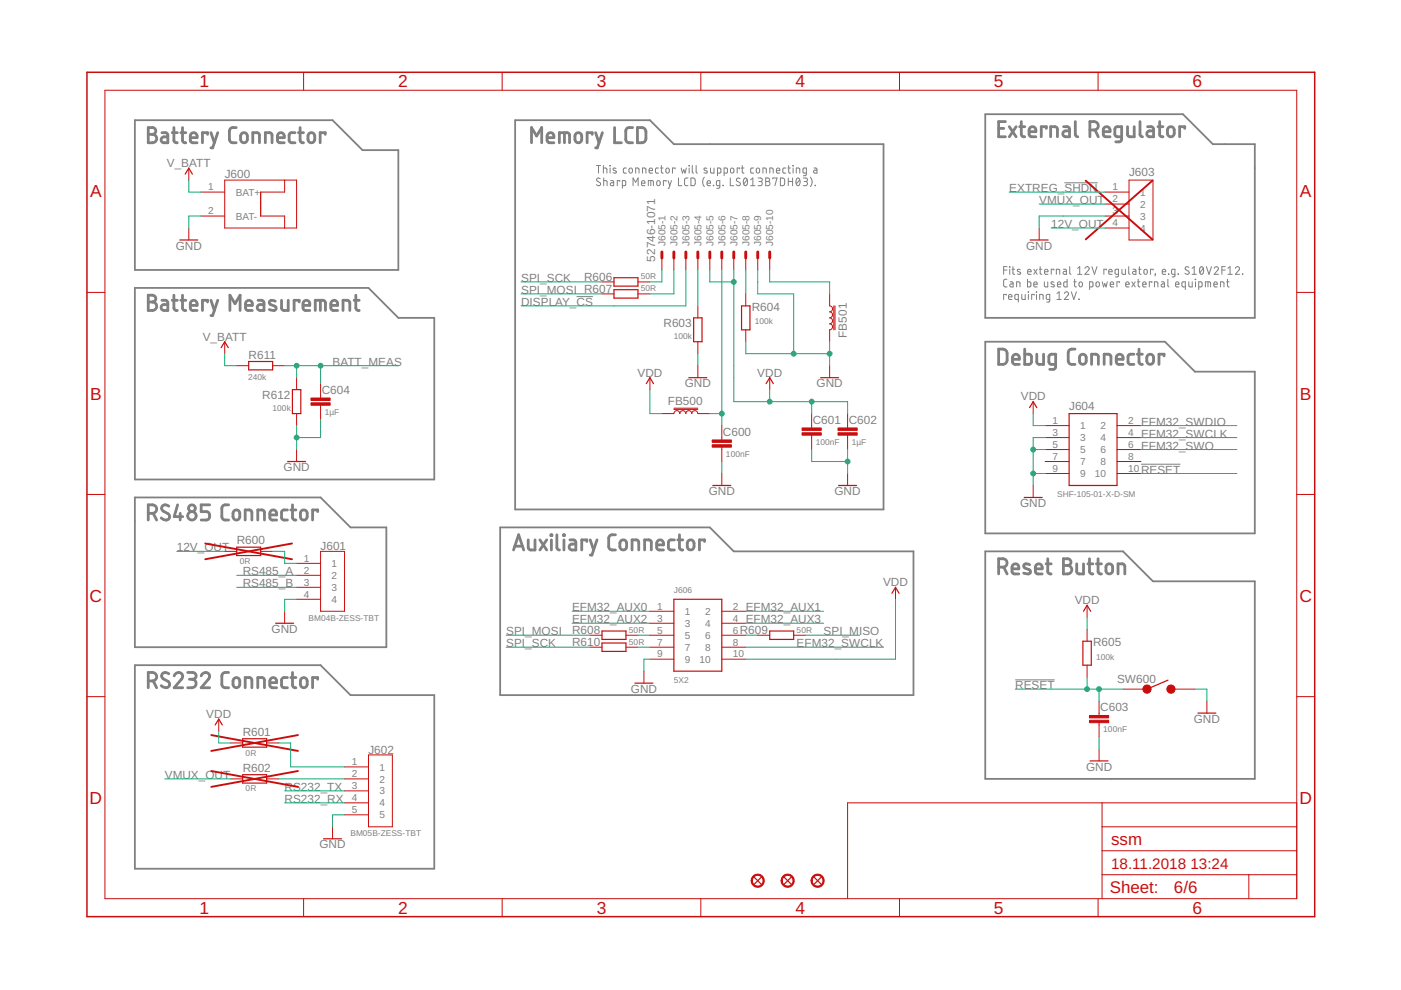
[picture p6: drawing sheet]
<svg xmlns="http://www.w3.org/2000/svg" width="297mm" height="210mm" viewBox="0 0 297 210" stroke-linecap="round" stroke-linejoin="round" font-family="sans-serif">
<path d="M28.6 25.5h41.9l6.4 6.3h7.6v25.4h-55.9zM109.2 25.5h28.6l5.1 5.1h44.4v77.4h-78.1zM208.9 24.2h41.9l6.4 6.4h8.8v36.8h-57.1zM28.6 61h49.5l6.4 6.4h7.6v34.3h-63.5zM208.9 72.5h38.1l6.3 6.3h12.7v34.3h-57.1zM28.6 105.5h39.4l6.3 6.3h7.6v25.4h-53.3zM106 111.8h44.5l5.1 5.1h38.1v30.5h-87.7zM208.9 116.9h29.2l6.4 6.4h21.5v41.8h-57.1zM28.6 141h39.4l6.3 6.4h17.8v36.8h-63.5z" fill="none" stroke="#808080" stroke-width=".38"/>
<g fill="none" stroke="#808080" stroke-width=".59">
<path d="M31.4 27.1h.9a.72 .72 0 0 1 .7 .7 .72 .72 0 0 1-.7 .7 .89 .89 0 0 1 .9 .9 .89 .89 0 0 1-.9 .9h-.9zM31.4 28.5h.9M34.3 28.1l.9 .1 .4 .3v1.8h-.8a.62 .62 0 0 1-.7-.7 .62 .62 0 0 1 .7-.6h.8M36.5 28.1h1.1M36.9 27.1v2.8l.4 .3 .3 .1M38.3 28.1h1.1M38.7 27.1v2.8l.4 .3 .3 .1M40.3 29.2h1.5a.75 .75 0 0 0-.5-1.1 .75 .75 0 0 0-1 .7l.1 1.3 .3 .1 1.1 .1M44 28.5v-.4h-1.1v2.2M44.7 28.1l.7 2.2M46.2 28.1l-1.1 3.2h-.4M50.1 27.1h-1l-.3 .2-.2 .5v1.7l.2 .5 .3 .2 1 .1"/>
<path d="M51.3 28.3l.6-.1 .4 .2 .2 .4a1.25 1.25 0 0 1-.3 1.3l-.5 .2-.4-.2a1.48 1.48 0 0 1 0-1.8zM53.6 30.3v-2.2h.9a.51 .51 0 0 1 .5 .6v1.6M56.3 30.3v-2.2h.8a.51 .51 0 0 1 .6 .6v1.6M58.8 29.2h1.5a.75 .75 0 0 0-.5-1 .75 .75 0 0 0-1 .6l.1 1.3 .3 .1 1.1 .1M62.5 28.1l-.8 .1-.4 .5 .1 1.4 .3 .1 .8 .1M63.3 28.1h1M63.6 27.1v2.6l.3 .5 .4 .1M65.4 28.4a.72 .72 0 0 1 .8-.2 .72 .72 0 0 1 .5 .6 1.25 1.25 0 0 1-.3 1.3l-.4 .2-.4-.2a1.58 1.58 0 0 1-.2-1.7zM69 28.5v-.4h-1.1v2.2M112.7 30.3v-3.2l1.1 1.7 1.1-1.7v3.2M116 29.2h1.4a.75 .75 0 0 0-.5-1.1 .75 .75 0 0 0-.9 .7l.1 1.3 .3 .1 1 .1M118.6 30.3v-2.2l1.9 .1 .3 .5v1.6"/>
<path d="M119.7 28.1v2.2M122.2 28.3l.7-.1 .3 .2 .1 .4a1.25 1.25 0 0 1-.3 1.3l-.4 .2-.4-.2a1.48 1.48 0 0 1 0-1.8zM125.6 28.5v-.4h-1.1v2.2M126.3 28.1l.7 2.2M127.7 28.1l-1.1 3.2h-.3M130.3 27.1v3.2h1.4M134.1 27.1l-1.1 .1-.3 .6v1.7l.1 .5 .4 .2 .9 .1M135.1 27.1a1.61 1.61 0 0 1 1.6 .2l.2 .6v1.7l-.2 .4a1.61 1.61 0 0 1-1.6 .3zM211.7 27.2h1.1M213.2 25.8h-1.5v3.2h1.5M214 26.9l1.4 2.1M215.4 26.9l-1.4 2.1"/>
<path d="M216.2 26.9h1.1M216.5 25.8l.1 2.8 .3 .4h.4M218.2 27.9h1.4a.75 .75 0 0 0-.5-1 .75 .75 0 0 0-.9 .7l.1 1.2 .3 .2h1M221.8 27.2v-.3h-1v2.1M222.8 29v-2.1h.9a.51 .51 0 0 1 .5 .5v1.6M225.5 26.9h.9l.3 .3 .1 1.8h-.8a.62 .62 0 0 1-.7-.6 .62 .62 0 0 1 .7-.7h.8M228 25.8v2.8l.5 .4M231.1 27.6h.9a.89 .89 0 0 0 .9-.9 .89 .89 0 0 0-.9-.9h-.9v3.2M232.2 27.6l.7 1.4M233.9 27.9h1.5a.75 .75 0 0 0-.6-1 .75 .75 0 0 0-.9 .7v1l.2 .3 1.3 .1M237.8 29h-1.1l-.2-.2-.1-1.4 .2-.5h1.2v2.6a.51 .51 0 0 1-.5 .6h-.7M239.1 26.9v1.7l.5 .4h.9v-2.1"/>
<path d="M241.7 25.8v2.8l.5 .4M243.3 26.9h.9l.4 .5v1.6h-.8a.62 .62 0 0 1-.7-.6 .62 .62 0 0 1 .7-.7h.8M245.5 26.9h1.1M245.9 25.8v2.8l.3 .4h.4M247.8 27l.7-.1 .3 .3 .2 .4a1.25 1.25 0 0 1-.3 1.3l-.5 .1-.4-.1a1.48 1.48 0 0 1 0-1.9zM251.2 27.2v-.3h-1.1v2.1M31.4 62.6h.9a.72 .72 0 0 1 .7 .7 .72 .72 0 0 1-.7 .7 .9 .9 0 0 1 .9 .9 .9 .9 0 0 1-.9 .9h-.9zM31.4 64h.9M34.3 63.7h.9l.4 .4v1.7h-.8a.62 .62 0 0 1-.7-.6 .62 .62 0 0 1 .7-.6h.8M36.5 63.7h1.1M36.9 62.6v2.8l.4 .4h.3M38.3 63.7h1.1"/>
<path d="M38.7 62.6v2.8l.4 .4h.3M40.3 64.7h1.5a.75 .75 0 0 0-.5-1 .75 .75 0 0 0-1 .7l.1 1 .2 .3 1.2 .1M44 64v-.3h-1.1v2.1M44.7 63.7l.7 2.1M46.2 63.7l-1.1 3.2h-.4M48.7 65.8v-3.2l1.1 1.8 1.1-1.8v3.2M52.1 64.7h1.4a.74 .74 0 0 0-.5-1 .74 .74 0 0 0-.9 .7l.1 1.2 .2 .2h1.1M54.7 63.7h.9l.3 .4 .1 1.7h-.8a.62 .62 0 0 1-.7-.6 .62 .62 0 0 1 .7-.6h.8M58.4 63.9l-.3-.1a.56 .56 0 0 0-.8-.1 .56 .56 0 0 0-.1 .8l1.1 .4 .3 .5-.2 .3-.3 .1-1-.2M59.7 63.7v1.7l.5 .4h.9v-2.1M63.4 64v-.3h-1v2.1M64.2 64.7h1.5a.75 .75 0 0 0-.5-1 .75 .75 0 0 0-1 .7l.1 1.2 .3 .2h1.1"/>
<path d="M66.8 65.8v-2.1h1.7l.4 .2 .1 1.9M67.9 63.7v2.1M70.1 64.7h1.5a.75 .75 0 0 0-.5-1 .75 .75 0 0 0-1 .7v.9l.3 .4 1.2 .1M72.7 65.8v-2.1h1.1l.3 .3 .1 1.8M75.1 63.7h1.1M75.4 62.6v2.7l.3 .4 .5 .1M211.7 74a1.65 1.65 0 0 1 1.6 .3l.2 .6v1.4l-.2 .7a1.65 1.65 0 0 1-1.6 .3zM214.7 76.2h1.4a.75 .75 0 0 0-.5-1.1 .75 .75 0 0 0-.9 .7v1.1l.2 .3 1.2 .1M217.3 74v3.3l1.1-.1 .3-.5-.1-1.4-.3-.2h-1M219.8 75.1v1.8l.5 .4h1v-2.2M223.8 77.3h-.9l-.4-.3-.1-1.4 .4-.5h1v2.7a.51 .51 0 0 1-.5 .5h-.7M227.9 74l-1.1 .2-.3 .5v1.8l.1 .5 .4 .2 .9 .1"/>
<path d="M229 75.4a.72 .72 0 0 1 .8-.3 .72 .72 0 0 1 .5 .7v.7a.71 .71 0 0 1-.7 .8 .71 .71 0 0 1-.7-.8zM231.4 77.3v-2.2l1.3 .1 .2 .4v1.7M234.1 77.3v-2.2h1.1l.3 .3v1.9M236.7 76.2h1.4a.75 .75 0 0 0-.5-1.1 .75 .75 0 0 0-.9 .7v.9l.2 .5 1.2 .1M240.4 75.1h-.9l-.3 .5v1.4l.5 .3h.7M241.1 75.1h1.1M241.5 74v2.9l.2 .3 .5 .1M243.3 75.4a.72 .72 0 0 1 .8-.3 .72 .72 0 0 1 .5 .7v.7a.72 .72 0 0 1-.7 .8 .72 .72 0 0 1-.8-.8zM246.8 75.5v-.4h-1.1v2.2M31.4 108.8a1.56 1.56 0 0 0 1.6-.3 .89 .89 0 0 0 .1-.9 .89 .89 0 0 0-.8-.6h-.9v3.3M32.5 108.8l.7 1.5M35.8 107.3a.81 .81 0 0 0-1.2-.2 .81 .81 0 0 0-.1 1.2l1.1 .6a.78 .78 0 0 1 .2 1.1 .78 .78 0 0 1-1.1 .2l-.5-.4"/>
<path d="M37.7 107l-.8 2.5h1.8M38.2 108.8v1.5M44.4 107h-1.7v1.5h1a.9 .9 0 0 1 .8 .9 .9 .9 0 0 1-.8 .9h-1M48.5 107l-1.2 .2-.3 .6v1.7l.2 .5 .3 .2 1 .1M49.7 108.2l.4-.1 .4 .1a1.48 1.48 0 0 1 0 1.9l-.4 .2-.4-.2a1.48 1.48 0 0 1 0-1.9zM52 110.3v-2.2h.9a.51 .51 0 0 1 .5 .5v1.7M54.7 110.3v-2.2h.8a.51 .51 0 0 1 .6 .5v1.7M57.2 109.2h1.5a.75 .75 0 0 0-.6-1.1 .75 .75 0 0 0-.9 .7l.1 1.2 .3 .2 1.1 .1M60.9 108.1h-.8l-.4 .5 .1 1.4 .3 .2 .8 .1M61.7 108.1h1M62 107v2.7l.3 .5 .4 .1M64 108.2l.4-.1 .4 .1a1.48 1.48 0 0 1 0 1.9l-.4 .2-.4-.2a1.48 1.48 0 0 1 0-1.9z"/>
<path d="M67.4 108.5v-.4h-1.1v2.2M108.9 116.6l1.1-3.2 1 3.2M109.2 115.8h1.6M112 114.5v1.7l.5 .4h.9v-2.1M114.5 114.5l1.4 2.1M115.9 114.5l-1.4 2.1M116.8 113.4h.2v.2h-.2zM116.9 114.5v2.1M118.1 113.4v2.7l.1 .3 .4 .2M119.5 113.4h.2v.2h-.2zM119.6 114.5v2.1M120.8 114.5h.9l.4 .3v1.8h-.8a.62 .62 0 0 1-.6-.6 .62 .62 0 0 1 .6-.6h.8"/>
<path d="M124.4 114.8v-.3h-1.1v2.1M125.1 114.5l.8 2.1M126.6 114.5l-1.1 3.2h-.4M130.5 113.4h-.9l-.4 .3-.1 .4v1.8l.1 .4 .4 .3h.9M131.7 114.6l.7-.1 .3 .3 .2 .4a1.25 1.25 0 0 1-.3 1.3l-.5 .1-.4-.1a1.48 1.48 0 0 1 0-1.9zM134 116.6v-2.1h.9a.51 .51 0 0 1 .5 .5v1.6M136.7 116.6v-2.1h.9a.51 .51 0 0 1 .5 .5v1.6M139.2 115.5h1.5a.75 .75 0 0 0-.5-1 .75 .75 0 0 0-1 .7l.1 1.2 .3 .2h1.1M143 114.5h-.9l-.4 .5 .1 1.4 .3 .2h.9M143.7 114.5h1.1M144.1 113.4v2.8l.3 .4h.4M146 114.6l.4-.1 .5 .1 .3 .6a1.25 1.25 0 0 1-.3 1.3l-.5 .1-.4-.1a1.48 1.48 0 0 1 0-1.9z"/>
<path d="M149.4 114.8v-.3h-1.1v2.1M218.3 119.7l-.5-.1a.49 .49 0 0 0-.7 .2 .49 .49 0 0 0 .2 .6l1.1 .5 .1 .5-.5 .3-1-.2M221.8 119.5h1.1M222.1 118.5l.1 2.8 .3 .4h.4M225.5 118.5h.9a.71 .71 0 0 1 .7 .7 .71 .71 0 0 1-.7 .7 .9 .9 0 0 1 .9 .9 .9 .9 0 0 1-.9 .9h-.9zM225.5 119.9h.9M228.3 119.5v1.8l.5 .4h.9v-2.2M230.7 119.5h1M231 118.5v2.7l.2 .4 .5 .1M232.5 119.5h1M232.8 118.5v2.8l.2 .3 .5 .1M234.6 119.8a.72 .72 0 0 1 .8-.2 .72 .72 0 0 1 .5 .6v.8a.71 .71 0 0 1-.7 .7 .71 .71 0 0 1-.7-.7z"/>
<path d="M211.7 120.2a1.58 1.58 0 0 0 1.6-.2 .9 .9 0 0 0 .2-1 .9 .9 0 0 0-.9-.5h-.9v3.2M212.8 120.2l.7 1.5M214.6 120.6h1.4a.75 .75 0 0 0-.5-1 .75 .75 0 0 0-.9 .6l.1 1.3 .2 .2h1.1M219.5 120.6h1.5a.75 .75 0 0 0-.5-1 .75 .75 0 0 0-1 .6l.1 1.3 .3 .2h1.1M237 121.7v-2.2l1.1 .1 .3 .3 .1 1.8M31.4 144.4a1.56 1.56 0 0 0 1.6-.3 .89 .89 0 0 0 .1-1 .89 .89 0 0 0-.8-.5h-.9v3.2M32.5 144.4l.7 1.4M35.8 142.9a.81 .81 0 0 0-1.2-.2 .81 .81 0 0 0-.1 1.1l1.1 .7a.78 .78 0 0 1 .2 1.1 .78 .78 0 0 1-1.1 .1l-.5-.3M36.9 143.3a.88 .88 0 0 1 1.3-.7 .88 .88 0 0 1 .3 1.4l-1.6 1.8h1.8M39.8 142.6h1.1a.72 .72 0 0 1 .7 .7 .72 .72 0 0 1-.7 .7h-.7M40.7 144a.9 .9 0 0 1 .9 .9 .9 .9 0 0 1-.9 .9h-.9M42.7 143.3a.88 .88 0 0 1 1.2-.7 .88 .88 0 0 1 .3 1.4l-1.5 1.8h1.7"/>
<path d="M48.5 142.6h-1l-.3 .3-.2 .4v1.8l.2 .4 .3 .3h1M49.6 144a.72 .72 0 0 1 .7-.3 .72 .72 0 0 1 .5 .7v.7a.72 .72 0 0 1-.7 .7 .72 .72 0 0 1-.7-.7zM52 145.8v-2.1h.9l.4 .1 .1 .4v1.6M54.7 145.8v-2.1h.8l.4 .1 .2 .4v1.6M57.2 144.7h1.5a.75 .75 0 0 0-.6-1 .75 .75 0 0 0-.9 .7v1l.2 .3 1.3 .1M60.9 143.7h-.8l-.4 .5 .1 1.4 .3 .2h.8M61.7 143.7h1M62 142.6v2.7l.3 .4 .4 .1M63.8 144a.73 .73 0 0 1 .8-.3 .73 .73 0 0 1 .5 .7v.7a.72 .72 0 0 1-.7 .7 .72 .72 0 0 1-.7-.7zM67.4 144v-.3h-1.1v2.1"/>
<circle cx="40.7" cy="107.8" r=".71"/>
<circle cx="40.7" cy="109.4" r=".9"/>
</g>
<g fill="none" stroke="#808080" stroke-width=".21">
<path d="M126.4 35.1h.9M126.9 35.1v1.6M127.3 37.9a.41 .41 0 0 0-.6-.1 .41 .41 0 0 0-.1 .6l.6 .3a.44 .44 0 0 1-.1 .7 .44 .44 0 0 1-.7-.2M127.9 35.6l.7 .2 .1 .9M127.9 35.1v1.6M128 38.3l.7 .1v1M128 37.7v1.7M129.3 35.1l.1 .1zM129.3 35.6v1.1M129.5 38.3h.4l.2 .3v.8l-.5-.1-.2-.2 .1-.2 .6-.2M130.6 35.7l-.4-.1-.2 .3 .7 .4v.3l-.2 .1-.5-.1M131.4 38.5v-.2h-.5v1.1"/>
<path d="M132 39.4l.6-.1 .1-.7-.2-.3h-.5v1.6M132.8 35.6h-.5l-.1 .3v.7l.6 .1M133.5 35.7h.5l.1 .6a.37 .37 0 0 1-.4 .4 .37 .37 0 0 1-.4-.4zM134.2 39.4v-1.7l.6 1 .5-1v1.7M134.8 36.7v-1.1l.6 .2 .1 .9M136 38.8h.7a.38 .38 0 0 0-.2-.5 .38 .38 0 0 0-.5 .4l.1 .6 .6 .1M136.2 36.7v-1.1l.7 .2v.9M137.5 39.4v-1.1l1 .1v1M137.6 36.2h.7a.38 .38 0 0 0-.2-.6 .38 .38 0 0 0-.5 .4l.1 .6 .6 .1M138 38.3v1.1M139.3 38.4h.6l.1 .6a.37 .37 0 0 1-.4 .4 .37 .37 0 0 1-.4-.4zM139.6 35.6h-.5l-.1 .3 .1 .7 .5 .1"/>
<path d="M140.1 35.6h.5M140.2 35.1v1.3l.1 .2 .3 .1M141.2 38.5v-.2h-.5v1.1M141.3 35.7h.5l.1 .6a.36 .36 0 0 1-.4 .4 .36 .36 0 0 1-.3-.4zM141.6 38.3l.4 1.1M142.4 38.3l-.6 1.6h-.2M143.1 35.8v-.2h-.5v1.1M143.8 37.7v1.7h.8M144.4 35.6l.3 1.1 .3-.7 .2 .7 .3-1.1M145.9 37.7l-.7 .1-.1 .3 .1 1.1 .2 .1 .5 .1M146.1 35.1l.1 .1zM146.1 35.6v1.1"/>
<path d="M146.5 37.7l.6 .1 .3 .2v.9l-.3 .4-.6 .1zM146.8 35.1v1.3l.2 .3M147.6 35.1v1.3l.3 .3M149.3 37.6a1.56 1.56 0 0 0 0 2M149.9 35.7l-.4-.1-.3 .3 .7 .4v.3l-.1 .1-.6-.1M149.9 38.8h.7a.38 .38 0 0 0-.2-.5 .38 .38 0 0 0-.5 .4l.1 .6 .6 .1M150.6 35.6l.1 .9 .2 .2h.5v-1.1M151.2 39.3l.1 .1zM152.1 36.7h.6l.1-.2v-.6l-.1-.2-.6-.1v1.7M152.6 39.4l-.5-.1-.2-.1v-.6l.2-.3h.5v1.3l-.1 .3h-.5M153.3 39.3l.1 .1zM153.5 36.7l.7-.1v-.7l-.1-.2-.6-.1v1.7"/>
<path d="M154.8 37.7v1.7h.8M155 35.7h.5l.1 .6a.36 .36 0 0 1-.4 .4 .36 .36 0 0 1-.3-.4zM156.8 35.8v-.2h-.5v1.1M156.9 37.9a.42 .42 0 0 0-.6-.1 .42 .42 0 0 0-.1 .6l.6 .3a.38 .38 0 0 1 .1 .5 .38 .38 0 0 1-.5 .1l-.3-.1M157.2 35.6h.5M157.4 35.1v1.3l.1 .2 .2 .1M157.8 37.9l.3-.2a.97 .97 0 0 1 0 1.7 1 1 0 0 1-.3-1.5zM158.4 38.1l-.7 .9M159.2 39.4h.9M159.2 38.1l.4-.4v1.7M159.8 35.6h-.5l-.1 .3v.7l.6 .1M160.4 35.7h.6l.1 .6a.36 .36 0 0 1-.4 .4 .36 .36 0 0 1-.4-.4z"/>
<path d="M160.7 37.7h.6a.37 .37 0 0 1 .3 .4 .37 .37 0 0 1-.3 .4h-.4M161.2 38.5a.44 .44 0 0 1 .4 .4 .44 .44 0 0 1-.4 .5h-.5M161.8 36.7v-1.1l.6 .2 .1 .9M162.3 37.7h.5a.37 .37 0 0 1 .4 .4 .37 .37 0 0 1-.4 .4 .44 .44 0 0 1 .5 .4 .44 .44 0 0 1-.5 .5h-.5zM162.3 38.5h.5M163.2 36.7v-1.1l.7 .2v.9M163.9 37.9v-.2h.8l-.4 1.7M164.6 36.2h.7a.38 .38 0 0 0-.2-.6 .38 .38 0 0 0-.5 .4l.1 .6 .6 .1M165.5 37.7l.6 .1 .2 .2 .1 .9-.3 .4-.6 .1zM166.6 35.6h-.5l-.1 .3 .1 .7 .5 .1M167 35.6h.6M167.1 38.5h.9"/>
<path d="M167.1 37.7v1.7M167.2 35.1v1.3l.1 .2 .3 .1M168 37.7v1.7M168.1 35.1l.1 .1zM168.1 35.6v1.1M168.8 36.7v-1.1l.7 .2 .1 .9M169 37.9l.2-.2a.97 .97 0 0 1 0 1.7 1 1 0 0 1-.2-1.5zM169.6 38.1l-.8 .9M170.3 37.7h.6a.37 .37 0 0 1 .3 .4 .37 .37 0 0 1-.3 .4h-.4M170.8 38.5a.44 .44 0 0 1 .4 .4 .44 .44 0 0 1-.4 .5h-.5M171 36.7l-.7-.1-.1-.7 .2-.3h.6v1.4l-.2 .2-.5 .1M171.8 37.6a1.56 1.56 0 0 1 0 2"/>
<path d="M172.6 35.6h.4l.2 .3v.8h-.5l-.2-.2 .1-.3 .6-.1M172.8 39.3l.1 .1zM225.7 38.8h7M212.8 57.3h.7M213.5 59.2h-.5l-.2 .4v1l.2 .2h.5M213.5 56.5h-.7v1.7M214 56.5l.1 .1zM214.1 57.1v1.1M214.2 59.8h.4l.2 .2v.8h-.6l-.1-.2v-.3l.7-.1M214.6 57.1h.5M214.8 56.5v1.5l.3 .2M216.3 57.2l-.5-.1-.1 .2 .7 .5v.2l-.2 .2-.5-.1"/>
<path d="M217.8 59.2v1.6h.6l.2-.2-.1-.7-.1-.1h-.6M217.9 57.6h.7a.38 .38 0 0 0-.3-.5 .38 .38 0 0 0-.4 .3l.1 .7 .6 .1M219.2 57.1l.7 1.1M219.9 57.1l-.7 1.1M220.3 57.1h.6M220.5 56.5l.1 1.5 .3 .2M221.4 59.8v.9l.3 .1h.4v-1M221.5 57.6h.7a.38 .38 0 0 0-.3-.5 .38 .38 0 0 0-.4 .3l.1 .7 .6 .1M223.4 57.3v-.2h-.5v1.1M223.5 59.8h-.6l-.1 .2 .7 .5v.2l-.2 .1-.5-.1M224 58.2v-1.1l.7 .1v1M225.5 57.1h.4l.2 .3v.8l-.5-.1-.2-.2v-.2l.7-.2"/>
<path d="M226.3 59.2v1.6h-.6l-.2-.2 .1-.7 .1-.1h.6M226.8 56.5v1.4l.3 .3M227.6 59.8h.6M227.8 59.2l.1 1.5 .3 .1M228.5 58.2h.9M228.5 56.9l.4-.4v1.7M228.9 59.9h.5l.1 .6a.36 .36 0 0 1-.4 .3 .36 .36 0 0 1-.3-.3zM230 56.9a.45 .45 0 0 1 .6-.3 .45 .45 0 0 1 .2 .7l-.8 .9h.9M231.5 56.5l.6 1.7 .5-1.7M232.5 59.9h.5l.1 .6a.36 .36 0 0 1-.4 .3 .36 .36 0 0 1-.3-.3zM233.7 59.8l.3 1 .2-.7 .3 .7 .3-1M234.6 57.3v-.2h-.6v1.1"/>
<path d="M235.1 57.6h.7a.38 .38 0 0 0-.3-.5 .38 .38 0 0 0-.4 .3v.7l.7 .1M237.1 58.2l-.5-.1-.2-.1v-.6l.2-.3h.5v1.3l-.1 .3h-.5M237.3 59.9v-.1h-.5v1M237.9 57.1v.9l.2 .2h.5v-1.1M239.3 56.5v1.4l.3 .3M240 59.8l.7 1M240.2 57.1h.5l.1 .3v.8l-.5-.1-.2-.2 .1-.2 .6-.2M240.7 59.8l-.7 1M241.2 59.8h.5M241.3 59.2v1.5l.4 .1M241.4 57.1h.5M241.6 56.5v1.5l.3 .2"/>
<path d="M242.6 57.2h.5l.1 .6a.36 .36 0 0 1-.3 .4 .36 .36 0 0 1-.4-.4zM244.2 59.9v-.1h-.5v1M244.5 57.3v-.2h-.6v1.1M244.9 58.1l.1 .1zM245 58.2l-.1 .3M246.3 59.8h.4l.2 .2v.8h-.6l-.1-.2v-.3l.7-.1M246.4 57.6h.7a.38 .38 0 0 0-.2-.5 .38 .38 0 0 0-.5 .3l.1 .7 .6 .1M247.6 59.2v1.4l.3 .2M247.7 58.1l.1 .1zM249.1 58.2l-.5-.1-.2-.1v-.6l.2-.3h.5v1.3l-.1 .3h-.5M249.8 58.1l.1 .1zM252.1 56.7l-.5-.2-.3 .4 .1 .2 .5 .4a.38 .38 0 0 1 .2 .5 .38 .38 0 0 1-.5 .1l-.4-.2"/>
<path d="M252.1 59.8v.9l.2 .1h.5v-1M252.8 58.2h.8M252.8 56.9l.4-.4v1.7M253.4 59.2l.1 .1zM253.5 59.8v1M254.5 56.6l.3-.1a.97 .97 0 0 1 0 1.7 1.02 1.02 0 0 1-.3-1.6zM255.1 56.9l-.7 .9M255.8 56.5l.5 1.7 .6-1.7M256.1 59.8v1M257.4 56.9a.44 .44 0 0 1 .7-.3 .44 .44 0 0 1 .1 .7l-.8 .9h.9M259.1 57.3h.7M259.8 56.5h-.7v1.7"/>
<path d="M260.1 59.8h.5M260.2 59.2l.1 1.5 .3 .1M260.3 58.2h1M260.3 56.9l.5-.4v1.7M261.9 56.9a.44 .44 0 0 1 .6-.3 .44 .44 0 0 1 .2 .7l-.8 .9h.9M263.4 58.1l.1 .1zM122.2 62.9h3.5M213.3 62.6v-.2h-.5v1.1M213.8 62.9h.7a.38 .38 0 0 0-.2-.5 .38 .38 0 0 0-.5 .4l.1 .6 .6 .1M215.5 60.8v-1l.7 .1 .1 .9M215.9 63.5h-.6l-.1-.2v-.6l.1-.3h.6v1.7M216.6 62.4l.1 .9 .2 .2h.5v-1.1"/>
<path d="M218 61.9l.1 .1zM218 62.4v1.1M219.2 60.3h.7a.38 .38 0 0 0-.3-.5 .38 .38 0 0 0-.4 .3l.1 .6 .6 .1M219.3 62.6v-.2h-.6v1.1M219.7 61.9l.1 .1zM219.8 62.4v1.1M220.4 63.5v-1.1l.7 .1 .1 1M222.6 63.5h-.6l-.2-.2v-.6l.2-.3h.6v1.4l-.2 .2-.5 .1M224.1 63.5h.9M224.1 62.2l.5-.3v1.6M224.2 60.3h.7a.38 .38 0 0 0-.2-.5 .38 .38 0 0 0-.5 .3l.1 .6 .6 .1M225.7 62.2a.44 .44 0 0 1 .6-.3 .44 .44 0 0 1 .1 .7l-.7 .9h.9"/>
<path d="M227.1 61.9l.6 1.6 .5-1.6M228.7 63.4l.1 .1zM231 60.8l.7-.1v-.7l-.1-.2h-.6v1.6M235.4 60.3h.7a.38 .38 0 0 0-.2-.5 .38 .38 0 0 0-.5 .3l.1 .6 .6 .1M238.7 60.3h.7a.38 .38 0 0 0-.3-.5 .38 .38 0 0 0-.4 .3v.6l.7 .1M242.3 60.3h.7a.38 .38 0 0 0-.3-.5 .38 .38 0 0 0-.4 .3v.6l.7 .1M244.8 60.8v-1l.6 .1 .1 .9M249.2 60.3h.8a.38 .38 0 0 0-.3-.5 .38 .38 0 0 0-.5 .3l.1 .6 .7 .1M251.3 60.8h-.5l-.2-.1v-.7l.2-.2h.5v1.6M254.1 60.8h.6l.1-.1-.1-.9h-.6v1.6M255.6 60.8v-1h1l.1 1M257.4 60.3h.7a.38 .38 0 0 0-.3-.5 .38 .38 0 0 0-.4 .3l.1 .6 .6 .1"/>
<path d="M258.8 60.8v-1l.7 .1v.9M241.9 98.4h8.4M215.2 144.1h8.4"/>
</g>
<g fill="none" stroke="#c90d0c" stroke-width=".21">
<path d="M22.2 19.1h252.7v171.4h-252.7zM64.4 15.3v3.8M106.5 15.3v3.8M148.6 15.3v3.8M190.7 15.3v3.8M232.8 15.3v3.8M40 35.6v2.6M47.6 38.2h15.3v10.1h-15.3zM60.3 38.2v2.5h-5v5.1h5v2.5M239.4 38.2h5.1v12.7h-5.1zM40 48.3v2.6M42.6 40.7h5"/>
<path d="M42.6 45.8h5M127.6 59.8h2.6M135.3 59.8h2.5M140.3 54.7v2.5M142.9 54.7v2.5M145.4 54.7v2.5M148 54.7v2.5M150.5 54.7v2.5M153 54.7v2.5M155.6 54.7v2.5M158.1 54.7v2.5M160.7 54.7v2.5"/>
<path d="M163.2 54.7v2.5M220.3 48.3v2.6M234.3 40.7h5.1M234.3 43.3h5.1M234.3 45.8h5.1M234.3 48.3h5.1M18.4 62h3.8M47.6 72.5v2.5M50.2 77.5h2.5M57.8 77.5h2.5M127.6 62.3h2.6M135.3 62.3h2.5"/>
<path d="M148 64.9v2.5M148 72.5v2.5M148 77.5v2.6M158.1 62.3v2.6M158.1 69.9v2.6M175.9 62.3v2.6a.63 .63 0 0 1 .6 .6 .63 .63 0 0 1-.6 .6 .63 .63 0 0 1 .6 .7 .63 .63 0 0 1-.6 .6 .63 .63 0 0 1 .6 .6 .63 .63 0 0 1-.6 .7 .63 .63 0 0 1 .6 .6 .63 .63 0 0 1-.6 .6v2.6M175.9 77.5v2.6M176.8 64.9v5M177 64.9v5M274.9 62h3.8M62.9 80.1v2.5M62.9 87.7v2.5"/>
<path d="M62.9 95.3v2.6M68 81.3v3.1M68 85.9v3.1M137.8 80.1v2.5M140.3 87.7h2.6a.63 .63 0 0 1 .6-.6 .63 .63 0 0 1 .6 .6 .63 .63 0 0 1 .7-.6 .63 .63 0 0 1 .6 .6 .63 .63 0 0 1 .6-.6 .63 .63 0 0 1 .7 .6 .63 .63 0 0 1 .6-.6 .63 .63 0 0 1 .7 .6h2.5M142.9 86.8h5.1M142.9 86.6h5.1M153 90.2v3.1M153 94.8v3.1M163.2 80.1v2.5M172.1 87.7v3M172.1 92.3v3"/>
<path d="M179.7 87.7v3M179.7 92.3v3M219.1 85.2v2.5M221.6 90.2h5.1M221.6 92.8h5.1M221.6 95.3h5.1M221.6 97.9h5.1M236.8 90.2h5.1M236.8 92.8h5.1M236.8 95.3h5.1M236.8 97.9h5.1M18.4 104.8h3.8"/>
<path d="M47.6 116.9h2.6M55.3 116.9h2.5M62.9 119.4h5.1M68 116.9h5v12.7h-5zM153 100.4v2.5M179.7 100.4v2.5M219.1 102.9v2.6M221.6 100.4h5.1M236.8 100.4h5.1M274.9 104.8h3.8M60.3 129.6v2.5M62.9 122h5.1"/>
<path d="M62.9 124.5h5.1M62.9 127.1h5.1M125.1 134.7h2.5M125.1 137.2h2.5M132.7 134.7h2.6M132.7 137.2h2.6M137.8 129.6h5.1M137.8 132.1h5.1M137.8 134.7h5.1M137.8 137.2h5.1M137.8 139.8h5.1M153 129.6h5.1"/>
<path d="M153 132.1h5.1M153 134.7h5.1M153 137.2h5.1M153 139.8h5.1M160.7 134.7h2.5M168.3 134.7h2.5M189.9 124.5v2.6M230.5 128.3v2.6M230.5 133.4v2.6M18.4 147.7h3.8M46.4 152.5v2.5M48.9 157.5h2.6"/>
<path d="M56.5 157.5h2.6M136.5 142.3v2.5M230.5 141v2.6M233 148.7v3M233 153.2v3.1M233 158.8v2.5M238.1 146.1h5.1M248.3 146.1h5M255.9 148.7v2.5M274.9 147.7h3.8M48.9 165.1h2.6M56.5 165.1h2.6"/>
<path d="M70.5 175.3v2.5M73 170.2h5.1M73 162.6h5.1M73 165.1h5.1M73 167.7h5.1M73 172.8h5.1M78.1 160.1h5.1v15.2h-5.1zM233.7 170.2v20.3M233.7 175.3h41.2M274.9 170.2h-95.2v20.3M64.4 190.5v3.9M106.5 190.5v3.9"/>
<path d="M148.6 190.5v3.9M190.7 190.5v3.9M232.8 190.5v3.9M233.7 185.5h41.2M233.7 180.4h41.2M264.8 185.5v5"/>
</g>
<path d="M18.4 15.3h260.3v179.1h-260.3z" fill="none" stroke="#c90d0c" stroke-width=".32"/>
<path d="M140.3 53.4v1.3M142.9 53.4v1.3M145.4 53.4v1.3M148 53.4v1.3M150.5 53.4v1.3M153 53.4v1.3M155.6 53.4v1.3M158.1 53.4v1.3M160.7 53.4v1.3M163.2 53.4v1.3" fill="none" stroke="#c90d0c" stroke-width=".61"/>
<g fill="none" stroke="#c90d0c" stroke-width=".25">
<path d="M39.3 36.9l.7-1.3 .8 1.3M38.1 50.9h3.8M130.2 58.9h5.1v1.8h-5.1zM218.4 50.9h3.8M46.9 73.7l.7-1.2 .8 1.2M52.7 76.6h5.1v1.8h-5.1zM130.2 61.4h5.1v1.8h-5.1zM147.1 67.4h1.7v5.1h-1.7zM157.2 64.9h1.8v5h-1.8zM61 97.9h3.8M62 82.6h1.8v5.1h-1.8zM137 81.3l.8-1.2 .8 1.2"/>
<path d="M146 80.1h3.9M162.4 81.3l.8-1.2 .8 1.2M174 80.1h3.8M218.3 86.4l.8-1.2 .7 1.2M226.7 87.7h10.1v15.2h-10.1zM50.2 116h5.1v1.8h-5.1zM151.1 102.9h3.8M177.8 102.9h3.8M217.1 105.5h3.9M58.4 132.1h3.9M127.6 133.8h5.1v1.8h-5.1zM127.6 136.3h5.1v1.8h-5.1z"/>
<path d="M142.9 127.1h10.1v15.2h-10.1zM163.2 133.8h5.1v1.8h-5.1zM189.1 125.8l.8-1.3 .7 1.3M229.6 136h1.8v5h-1.8zM229.7 129.6l.8-1.3 .7 1.3M45.6 153.7l.8-1.2 .7 1.2M51.5 156.6h5v1.8h-5zM134.6 144.8h3.8M247.6 144.2l-4.4 1.9M254 151.2h3.8M51.5 164.3h5v1.7h-5zM68.6 177.8h3.8"/>
<path d="M231.1 161.3h3.8M159.9 186l1.5 1.5M161.4 186l-1.5 1.5M166.2 186l1.6 1.5M167.8 186l-1.6 1.5M172.6 186l1.5 1.5M174.1 186l-1.5 1.5"/>
</g>
<path d="M230.2 38.3l14.1 12.5M244.3 38.3l-14.1 12.5M43.5 115.2l18.4 3.4M61.9 115.2l-18.4 3.4M44.8 155.9l18.4 3.3M63.2 155.9l-18.4 3.3M44.8 163.5l18.4 3.3M63.2 163.5l-18.4 3.3" fill="none" stroke="#c90d0c" stroke-width=".4"/>
<g fill="#c90d0c" stroke="#c90d0c" stroke-width=".21">
<path d="M159.6 185.8a1.39 1.39 0 0 1 2.2 .2 1.39 1.39 0 0 1-.8 2.1 1.39 1.39 0 0 1-1.7-1.4h.2a1.14 1.14 0 0 1 1.6-1 1.14 1.14 0 0 1 .3 1.9 1.14 1.14 0 0 1-1.8-.6l-.1-.3h-.2z" fill-rule="evenodd"/>
<path d="M172.3 185.8a1.39 1.39 0 0 1 2.2 .2 1.39 1.39 0 0 1-.8 2.1 1.39 1.39 0 0 1-1.7-1.4h.2a1.14 1.14 0 0 1 1.7-.9 1.14 1.14 0 0 1 .1 1.9 1.14 1.14 0 0 1-1.8-.7v-.3h-.2z" fill-rule="evenodd"/>
<path d="M166 185.8a1.39 1.39 0 0 1 2.2 .2 1.39 1.39 0 0 1-.8 2.1 1.39 1.39 0 0 1-1.8-1.4h.3a1.14 1.14 0 0 1 1.6-.9 1.14 1.14 0 0 1 .2 1.9 1.14 1.14 0 0 1-1.8-.7v-.3h-.3z" fill-rule="evenodd"/>
<circle cx="248.3" cy="146.1" r=".89"/>
<circle cx="243.2" cy="146.1" r=".89"/>
</g>
<g fill="#c90d0c" stroke="#c90d0c" stroke-width=".21">
<path d="M151 94.3h4.1v.5h-4.1z"/>
<path d="M151 93.3h4.1v.5h-4.1z"/>
<path d="M170.1 91.8h4v.5h-4z"/>
<path d="M170.1 90.7h4v.5h-4z"/>
<path d="M177.7 91.8h4v.5h-4z"/>
<path d="M177.7 90.7h4v.5h-4z"/>
<path d="M231 152.7h4.1v.5h-4.1z"/>
<path d="M231 151.7h4.1v.5h-4.1z"/>
<path d="M65.9 85.4h4.1v.5h-4.1z"/>
<path d="M65.9 84.4h4.1v.5h-4.1z"/>
</g>
<g fill="none" stroke="#0dab76" stroke-width=".21">
<path d="M40 38.2v2.5h2.6M42.6 45.8h-2.6v2.5M110.5 59.8h17.1M140.3 57.2v2.6h-2.5M142.9 57.2v5.1h-5.1M145.4 57.2v7.7h-34.9M148 57.2v7.7M150.5 57.2v2.6h5.1M153 57.2v33M155.6 57.2v28h24.1v2.5M158.1 57.2v5.1M160.7 57.2v5.1h7.6v12.7"/>
<path d="M163.2 57.2v2.6h12.7v2.5M214 40.7h20.3M220.3 43.3h14M222.9 48.3h11.4M234.3 45.8h-14v2.5M47.6 75v2.5h2.6M60.3 77.5h24.2M62.9 77.5v2.6M68 77.5v3.8M110.5 62.3h17.1M148 75v2.5M158.1 72.5v2.5h17.8"/>
<path d="M175.9 72.5v5M62.9 90.2v5.1M68 89v3.8h-5.1M137.8 82.6v5.1h2.5M150.5 87.7h2.5M153 97.9v2.5M163.2 82.6v2.6M172.1 85.2v2.5M172.1 95.3v2.6h7.6M179.7 95.3v5.1M219.1 87.7v2.5h2.5M219.1 95.3h2.5"/>
<path d="M221.6 92.8h-2.5v10.1M241.9 92.8h20.3M241.9 95.3h20.3M241.9 90.2h20.3M37.5 116.9h10.1M57.8 116.9h2.5v2.5h2.6M219.1 100.4h2.5M241.9 100.4h20.3M50.2 122h12.7M50.2 124.5h12.7M62.9 127.1h-2.6v2.5M107.3 137.2h17.8"/>
<path d="M107.3 134.7h17.8M121.3 132.1h16.5M121.3 129.6h16.5M135.3 137.2h2.5M135.3 134.7h2.5M137.8 139.8h-1.3v2.5M158.1 137.2h29.2M158.1 132.1h16.5M158.1 129.6h16.5M158.1 134.7h2.6M170.8 134.7h11.4M189.9 127.1v12.7h-31.8"/>
<path d="M230.5 130.9v2.5M46.4 155v2.5h2.5M59.1 157.5h2.5v5.1h11.4M215.2 146.1h22.9M230.5 143.6v2.5M233 146.1v2.6M233 156.3v2.5M253.3 146.1h2.6v2.6M34.9 165.1h14M59.1 165.1h13.9M60.3 170.2h12.7M60.3 167.7h12.7"/>
<path d="M73 172.8h-2.5v2.5"/>
</g>
<g fill="#0dab76" stroke="#0dab76" stroke-width=".21">
<circle cx="175.9" cy="75" r=".51"/>
<circle cx="168.3" cy="75" r=".51"/>
<circle cx="179.7" cy="97.9" r=".51"/>
<circle cx="219.1" cy="100.4" r=".51"/>
<circle cx="219.1" cy="95.3" r=".51"/>
<circle cx="62.9" cy="92.8" r=".51"/>
<circle cx="153" cy="87.7" r=".51"/>
<circle cx="233" cy="146.1" r=".51"/>
<circle cx="230.5" cy="146.1" r=".51"/>
<circle cx="155.6" cy="59.8" r=".51"/>
<circle cx="172.1" cy="85.2" r=".51"/>
<circle cx="163.2" cy="85.2" r=".51"/>
<circle cx="62.9" cy="77.5" r=".51"/>
<circle cx="68" cy="77.5" r=".51"/>
</g>
<g font-size="3.7" fill="#c90d0c">
<text x="42.3" y="18.5">1</text>
<text x="84.4" y="18.5">2</text>
<text x="126.5" y="18.5">3</text>
<text x="168.6" y="18.5">4</text>
<text x="210.7" y="18.5">5</text>
<text x="252.9" y="18.5">6</text>
<text x="19.1" y="41.9">A</text>
<text x="275.6" y="41.9">A</text>
<text x="19.1" y="84.7">B</text>
<text x="275.6" y="84.7">B</text>
<text x="19" y="127.6">C</text>
<text x="275.5" y="127.6">C</text>
<text x="19" y="170.4">D</text>
<text x="275.5" y="170.4">D</text>
<text x="42.3" y="193.7">1</text>
<text x="84.4" y="193.7">2</text>
<text x="126.5" y="193.7">3</text>
<text x="168.6" y="193.7">4</text>
<text x="210.7" y="193.7">5</text>
<text x="252.9" y="193.7">6</text>
</g>
<g font-size="3.6" fill="#c90d0c">
<text x="235.6" y="179.1">ssm</text>
<text x="235.3" y="189.4">Sheet:</text>
<text x="248.9" y="189.3">6/6</text>
</g>
<g font-size="3.2" fill="#c90d0c">
<text x="235.6" y="184.2">18.11.2018</text>
<text x="252.4" y="184.2">13:24</text>
</g>
<g font-size="2.5" fill="#808080">
<text x="35.4" y="35.4">V_BATT</text>
<text x="47.6" y="37.7">J600</text>
<text x="214" y="40.7">EXTREG_SHDN</text>
<text x="239.4" y="37.4">J603</text>
<text x="220.3" y="43.3">VMUX_OUT</text>
<text x="37.2" y="52.9">GND</text>
<text x="217.6" y="52.9">GND</text>
<text x="222.9" y="48.3">12V_OUT</text>
<text x="110.5" y="59.8">SPI_SCK</text>
<text x="123.8" y="59.5">R606</text>
<text x="138.9" y="55.4" transform="rotate(-90 138.9 55.4)">52746-1071</text>
<text x="110.5" y="64.8">DISPLAY_CS</text>
<text x="110.5" y="62.3">SPI_MOSI R607</text>
<text x="159.4" y="65.9">R604</text>
<text x="140.7" y="69.4">R603</text>
<text x="179.6" y="71.6" transform="rotate(-90 179.6 71.6)">FB501</text>
<text x="43" y="72.2">V_BATT</text>
<text x="52.7" y="76">R611</text>
<text x="70.5" y="77.5">BATT_MEAS</text>
<text x="68.2" y="83.5">C604</text>
<text x="135.2" y="79.8">VDD</text>
<text x="145.2" y="82.1">GND</text>
<text x="160.6" y="79.8">VDD</text>
<text x="173.1" y="82.1">GND</text>
<text x="55.6" y="84.6">R612</text>
<text x="141.6" y="85.8">FB500</text>
<text x="172.3" y="89.9">C601</text>
<text x="180" y="89.9">C602</text>
<text x="216.4" y="84.9">VDD</text>
<text x="226.7" y="86.9">J604</text>
<text x="153.3" y="92.4">C600</text>
<text x="241.9" y="90.2">EFM32_SWDIO</text>
<text x="241.9" y="92.8">EFM32_SWCLK</text>
<text x="241.9" y="95.3">EFM32_SWO</text>
<text x="60.1" y="99.9">GND</text>
<text x="241.9" y="100.4">RESET</text>
<text x="150.3" y="105">GND</text>
<text x="176.9" y="105">GND</text>
<text x="216.3" y="107.5">GND</text>
<text x="37.5" y="116.9">12V_OUT</text>
<text x="50.2" y="115.4">R600</text>
<text x="68" y="116.6">J601</text>
<text x="51.5" y="122">RS485_A</text>
<text x="51.5" y="124.5">RS485_B</text>
<text x="187.2" y="124.3">VDD</text>
<text x="121.3" y="129.6">EFM32_AUX0</text>
<text x="158.1" y="129.6">EFM32_AUX1</text>
<text x="227.9" y="128.1">VDD</text>
<text x="57.6" y="134.2">GND</text>
<text x="107.3" y="137.2">SPI_SCK</text>
<text x="107.3" y="134.7">SPI_MOSI</text>
<text x="121.3" y="134.4">R608</text>
<text x="121.3" y="137">R610</text>
<text x="121.3" y="132.1">EFM32_AUX2</text>
<text x="156.8" y="134.4">R609</text>
<text x="158.1" y="132.1">EFM32_AUX3</text>
<text x="168.9" y="137.2">EFM32_SWCLK</text>
<text x="174.6" y="134.7">SPI_MISO</text>
<text x="231.8" y="137">R605</text>
<text x="133.8" y="146.9">GND</text>
<text x="215.3" y="146.1">RESET</text>
<text x="236.8" y="144.8">SW600</text>
<text x="43.7" y="152.2">VDD</text>
<text x="233.3" y="150.8">C603</text>
<text x="253.1" y="153.2">GND</text>
<text x="51.5" y="156">R601</text>
<text x="78.1" y="159.8">J602</text>
<text x="34.9" y="165.1">VMUX_OUT</text>
<text x="51.5" y="163.7">R602</text>
<text x="60.3" y="167.7">RS232_TX</text>
<text x="230.3" y="163.4">GND</text>
<text x="60.3" y="170.2">RS232_RX</text>
<text x="67.7" y="179.9">GND</text>
</g>
<g font-size="2.1" fill="#808080">
<text x="44.1" y="40.4">1</text>
<text x="50" y="41.5">BAT+</text>
<text x="235.9" y="40.4">1</text>
<text x="241.7" y="41.5">1</text>
<text x="44.1" y="45.4">2</text>
<text x="50" y="46.6">BAT-</text>
<text x="235.9" y="42.9">2</text>
<text x="235.9" y="45.4">3</text>
<text x="235.9" y="48">4</text>
<text x="241.7" y="44">2</text>
<text x="241.7" y="46.6">3</text>
<text x="141.1" y="52.1" transform="rotate(-90 141.1 52.1)">J605-1</text>
<text x="143.6" y="52.1" transform="rotate(-90 143.6 52.1)">J605-2</text>
<text x="146.2" y="52.1" transform="rotate(-90 146.2 52.1)">J605-3</text>
<text x="148.7" y="52.1" transform="rotate(-90 148.7 52.1)">J605-4</text>
<text x="151.3" y="52.1" transform="rotate(-90 151.3 52.1)">J605-5</text>
<text x="153.8" y="52.1" transform="rotate(-90 153.8 52.1)">J605-6</text>
<text x="156.3" y="52.1" transform="rotate(-90 156.3 52.1)">J605-7</text>
<text x="158.9" y="52.1" transform="rotate(-90 158.9 52.1)">J605-8</text>
<text x="161.4" y="52.1" transform="rotate(-90 161.4 52.1)">J605-9</text>
<text x="164" y="52.1" transform="rotate(-90 164 52.1)">J605-10</text>
<text x="241.7" y="49.1">4</text>
<text x="223.2" y="89.9">1</text>
<text x="239.2" y="89.9">2</text>
<text x="223.2" y="92.4">3</text>
<text x="223.2" y="95">5</text>
<text x="229" y="91">1</text>
<text x="229" y="93.5">3</text>
<text x="233.3" y="91">2</text>
<text x="233.3" y="93.5">4</text>
<text x="239.2" y="92.4">4</text>
<text x="239.2" y="95">6</text>
<text x="223.2" y="97.5">7</text>
<text x="223.2" y="100">9</text>
<text x="229" y="96.1">5</text>
<text x="229" y="98.6">7</text>
<text x="229" y="101.2">9</text>
<text x="232.1" y="101.2">10</text>
<text x="233.3" y="96.1">6</text>
<text x="233.3" y="98.6">8</text>
<text x="239.2" y="97.5">8</text>
<text x="239.2" y="100">10</text>
<text x="64.4" y="119.1">1</text>
<text x="64.4" y="121.6">2</text>
<text x="64.4" y="124.2">3</text>
<text x="70.3" y="120.2">1</text>
<text x="70.3" y="122.7">2</text>
<text x="70.3" y="125.3">3</text>
<text x="64.4" y="126.7">4</text>
<text x="70.3" y="127.8">4</text>
<text x="139.4" y="129.2">1</text>
<text x="139.4" y="131.8">3</text>
<text x="145.2" y="130.4">1</text>
<text x="149.5" y="130.4">2</text>
<text x="155.4" y="131.8">4</text>
<text x="155.4" y="129.2">2</text>
<text x="139.4" y="134.3">5</text>
<text x="139.4" y="136.9">7</text>
<text x="145.2" y="132.9">3</text>
<text x="145.2" y="135.4">5</text>
<text x="145.2" y="138">7</text>
<text x="149.5" y="135.4">6</text>
<text x="149.5" y="132.9">4</text>
<text x="149.5" y="138">8</text>
<text x="155.4" y="134.3">6</text>
<text x="155.4" y="136.9">8</text>
<text x="139.4" y="139.4">9</text>
<text x="145.2" y="140.5">9</text>
<text x="148.3" y="140.5">10</text>
<text x="155.4" y="139.4">10</text>
<text x="74.6" y="162.3">1</text>
<text x="74.6" y="164.8">2</text>
<text x="74.6" y="167.3">3</text>
<text x="80.5" y="163.4">1</text>
<text x="80.5" y="165.9">2</text>
<text x="74.6" y="169.9">4</text>
<text x="74.6" y="172.4">5</text>
<text x="80.5" y="168.5">3</text>
<text x="80.5" y="171">4</text>
<text x="80.5" y="173.5">5</text>
</g>
<g font-size="1.8" fill="#808080">
<text x="135.9" y="59.3">50R</text>
<text x="135.9" y="61.8">50R</text>
<text x="142.9" y="72">100k</text>
<text x="160" y="68.8">100k</text>
<text x="52.6" y="80.6">240k</text>
<text x="57.8" y="87.2">100k</text>
<text x="68.8" y="88">1µF</text>
<text x="173" y="94.3">100nF</text>
<text x="180.6" y="94.3">1µF</text>
<text x="153.9" y="96.8">100nF</text>
<text x="224.1" y="105.5">SHF-105-01-X-D-SM</text>
<text x="50.8" y="119.6">0R</text>
<text x="142.9" y="125.8">J606</text>
<text x="65.4" y="131.6">BM04B-ZESS-TBT</text>
<text x="133.4" y="134.2">50R</text>
<text x="133.4" y="136.7">50R</text>
<text x="168.9" y="134.2">50R</text>
<text x="232.4" y="139.9">100k</text>
<text x="142.9" y="144.8">5X2</text>
<text x="233.9" y="155.2">100nF</text>
<text x="52.1" y="160.2">0R</text>
<text x="52.1" y="167.8">0R</text>
<text x="74.3" y="177.3">BM05B-ZESS-TBT</text>
</g>
</svg>
